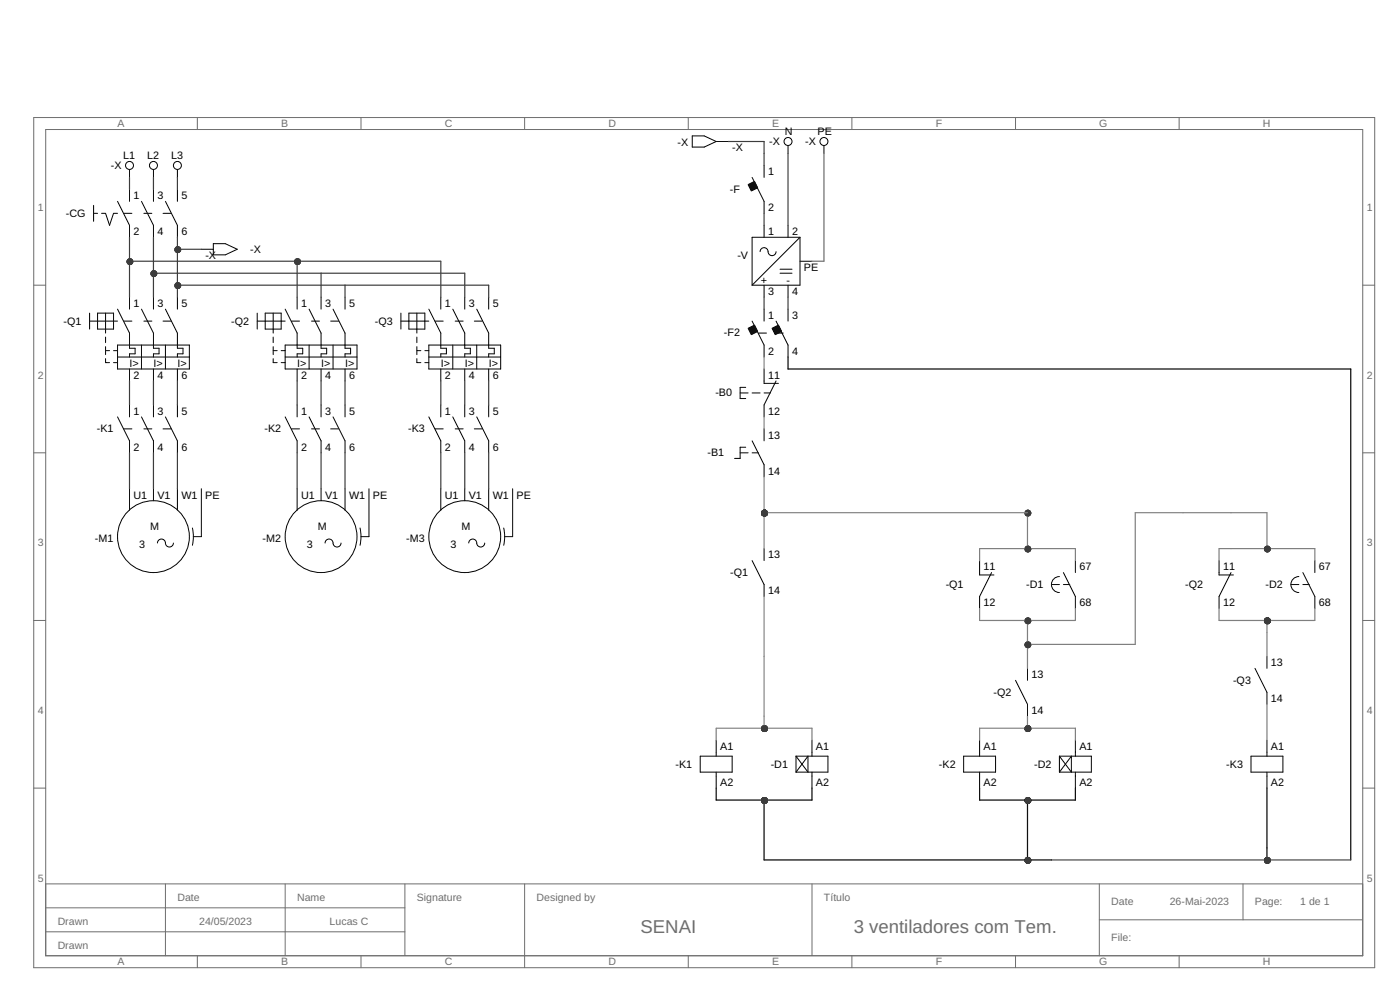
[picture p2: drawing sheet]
<svg xmlns="http://www.w3.org/2000/svg" width="297mm" height="210mm" viewBox="0 0 297 210" stroke-linecap="round" stroke-linejoin="round" font-family="sans-serif">
<g fill="none" stroke="#6d6d6d" stroke-width=".21">
<path d="M7.2 24.9h284.4v180.4h-284.4zM9.7 27.5h279.4v175.2h-279.4zM41.9 24.9v2.6M76.6 24.9v2.6M111.3 24.9v2.6M146 24.9v2.6M180.7 24.9v2.6M215.4 24.9v2.6M250.1 24.9v2.6M7.2 60.5h2.5M289.1 60.5h2.5M7.2 96.1h2.5"/>
<path d="M289.1 96.1h2.5M7.2 131.6h2.5M289.1 131.6h2.5M7.2 167.2h2.5M289.1 167.2h2.5M9.7 187.5h279.4M9.7 192.6h76.2M9.7 197.7h76.2M35.1 187.5v15.2M60.5 187.5v15.2M85.9 187.5v15.2M111.3 187.5v17.8"/>
<path d="M172.3 187.5v15.2M233.2 195.1h55.9M233.2 187.5v15.2M263.7 187.5v7.6M41.9 202.7v2.6M76.6 202.7v2.6M146 202.7v2.6M180.7 202.7v2.6M215.4 202.7v2.6M250.1 202.7v2.6"/>
</g>
<g fill="none" stroke="#000" stroke-width=".21">
<path d="M27.5 35.9v1.7M32.6 35.9v1.7M37.6 35.9v1.7M19.9 45.3h.8M19.9 43.6v3.3M21.5 45.3h.9l.8 2.5 .9-2.5h.8M24.9 42.7l2.6 5.1v2.5M26.3 45.3h1.7M27.5 40.2v2.5M30 42.7l2.6 5.1v2.5M30.5 45.3h1.7M32.6 40.2v2.5"/>
<path d="M34.6 45.3h1.7M35.1 42.7l2.5 5.1v2.5M37.6 40.2v2.5M19 66.4v3.4M19 68.1h5.9M20.7 66.4h3.4v3.4h-3.4zM22.4 66.4v4.3M22.4 71.5v1.2M22.4 73.5v1.7M22.4 76.1v.8h.8M22.4 74.4h.8M24.1 74.4h.8"/>
<path d="M24.1 76.9h.8M24.9 65.6l2.6 5.1v3.2h1.2v1.2h-1.2v.6M24.9 73.2h15.3v5.1h-15.3zM24.9 75.7h15.3M26.3 68.1h1.7M27.5 63v2.6M27.5 78.3v2.5M30 65.6l2.6 5.1v3.2h1.1v1.2h-1.1v.6M30 73.2v5.1M30.5 68.1h1.7M32.6 63v2.6M32.6 78.3v2.5"/>
<path d="M34.6 68.1h1.7M35.1 65.6l2.5 5.1v3.2h1.2v1.2h-1.2v.6M35.1 73.2v5.1M37.6 63v2.6M37.6 78.3v2.5M54.6 68.1h5.9M54.6 66.4v3.4M56.3 66.4h3.3v3.4h-3.3zM58 74.4h.8M58 76.1v.8h.8M58 66.4v4.3M58 71.5v1.2"/>
<path d="M58 73.5v1.7M59.6 74.4h.9M59.6 76.9h.9M60.5 65.6l2.5 5.1v3.2h1.2v1.2h-1.2v.6M60.5 73.2h15.2v5.1h-15.2zM60.5 75.7h15.2M61.8 68.1h1.7M63 63v2.6M63 78.3v2.5M65.6 65.6l2.5 5.1v3.2h1.2v1.2h-1.2v.6M65.6 73.2v5.1M66.1 68.1h1.7"/>
<path d="M68.1 63v2.6M68.1 78.3v2.5M70.1 68.1h1.7M70.7 65.6l2.5 5.1v3.2h1.2v1.2h-1.2v.6M70.7 73.2v5.1M73.2 63v2.6M73.2 78.3v2.5M85 68.1h6M85 66.4v3.4M86.7 66.4h3.4v3.4h-3.4zM88.4 74.4h.9M88.4 76.1v.8h.9"/>
<path d="M88.4 66.4v4.3M88.4 71.5v1.2M88.4 73.5v1.7M90.1 74.4h.9M90.1 76.9h.9M91 65.6l2.5 5.1v3.2h1.2v1.2h-1.2v.6M91 73.2h15.2v5.1h-15.2zM91 75.7h15.2M92.3 68.1h1.7M93.5 63v2.6M93.5 78.3v2.5M96.1 65.6l2.5 5.1v3.2h1.2v1.2h-1.2v.6"/>
<path d="M96.1 73.2v5.1M96.6 68.1h1.7M98.6 63v2.6M98.6 78.3v2.5M100.6 68.1h1.7M101.1 65.6l2.6 5.1v3.2h1.2v1.2h-1.2v.6M101.1 73.2v5.1M103.7 63v2.6M103.7 78.3v2.5"/>
<circle cx="27.5" cy="35.1" r=".85"/>
<circle cx="32.6" cy="35.1" r=".85"/>
<circle cx="37.6" cy="35.1" r=".85"/>
</g>
<circle cx="37.7" cy="60.6" r=".59" fill="#818181"/>
<circle cx="37.7" cy="60.6" r=".59" fill="none" stroke="#3d3d3d" stroke-width=".21"/>
<circle cx="32.6" cy="58" r=".59" fill="#818181"/>
<circle cx="32.6" cy="58" r=".59" fill="none" stroke="#3d3d3d" stroke-width=".21"/>
<circle cx="27.6" cy="55.5" r=".59" fill="#818181"/>
<circle cx="27.6" cy="55.5" r=".59" fill="none" stroke="#3d3d3d" stroke-width=".21"/>
<circle cx="63.1" cy="55.5" r=".59" fill="#818181"/>
<circle cx="63.1" cy="55.5" r=".59" fill="none" stroke="#3d3d3d" stroke-width=".21"/>
<g fill="none" stroke="#000" stroke-width=".21">
<path d="M146.9 28.8h2.5l2.5 1.2-2.5 1.2h-2.5zM151.9 30h2.6M158.7 39.2l1.4-.7 .6 1.3-1.3 .7zM159.6 37.6l2.5 5.1v2.6M162.1 35.1v2.5M167.2 30.9v1.7M174.8 30.9v1.7M42.7 52.9h2.6M45.3 51.7h2.5l2.5 1.2-2.5 1.2h-2.5zM161.2 53.4a.85 .85 0 0 1 .9-.9 .85 .85 0 0 1 .8 .9 .85 .85 0 0 0 .9 .8 .85 .85 0 0 0 .8-.8M162.1 47.8v2.5M165.5 57.1h2.5"/>
<path d="M165.5 58h2.5M167.2 47.8v2.5M169.7 55.4h2.6M169.7 50.3h-10.1v10.2M169.7 50.3v10.2h-10.1M169.7 50.3l-10.1 10.2M158.7 69.6l1.4-.6 .6 1.3-1.3 .7zM159.6 68.1l2.5 5.1v2.5M160.9 70.7h1.7M162.1 60.5v2.5M162.1 65.6v2.5M163.8 69.6l1.3-.6 .7 1.3-1.3 .7z"/>
<path d="M164.5 70.7h1.7M164.6 68.1l2.6 5.1v2.5M167.2 60.5v2.5M167.2 65.6v2.5M24.9 88.4l2.6 5.1v2.6M26.3 91h1.7M27.5 85.9v2.5M30 88.4l2.6 5.1v2.6M30.5 91h1.7M32.6 85.9v2.5M34.6 91h1.7M35.1 88.4l2.5 5.1v2.6"/>
<path d="M37.6 85.9v2.5M60.5 88.4l2.5 5.1v2.6M61.8 91h1.7M63 85.9v2.5M65.6 88.4l2.5 5.1v2.6M66.1 91h1.7M68.1 85.9v2.5M70.1 91h1.7M70.7 88.4l2.5 5.1v2.6M73.2 85.9v2.5M91 88.4l2.5 5.1v2.6M92.3 91h1.7"/>
<path d="M93.5 85.9v2.5M96.1 88.4l2.5 5.1v2.6M96.6 91h1.7M98.6 85.9v2.5M100.6 91h1.7M101.1 88.4l2.6 5.1v2.6M103.7 85.9v2.5M27.5 103.7v4.5M32.6 103.7v2.5M33.4 115.2a.85 .85 0 0 1 .8-.9 .85 .85 0 0 1 .9 .9 .85 .85 0 0 0 .8 .8 .85 .85 0 0 0 .9-.8M37.6 103.7v4.5M40.8 112l.2 1.8-.2 1.9"/>
<path d="M42.7 103.7v10.1h-1.7M63 103.7v4.5M68.1 103.7v2.5M69 115.2a.85 .85 0 0 1 .8-.9 .85 .85 0 0 1 .9 .9 .85 .85 0 0 0 .8 .8 .85 .85 0 0 0 .8-.8M73.2 103.7v4.5M76.4 112l.2 1.8-.2 1.9M78.3 103.7v10.1h-1.7M93.5 103.7v4.5M98.6 103.7v2.5M99.4 115.2a.85 .85 0 0 1 .9-.9 .85 .85 0 0 1 .8 .9 .85 .85 0 0 0 .9 .8 .85 .85 0 0 0 .8-.8M103.7 103.7v4.5M106.9 112l.2 1.8-.2 1.9"/>
<path d="M108.8 103.7v10.1h-1.7"/>
<circle cx="167.2" cy="30" r=".85"/>
<circle cx="174.8" cy="30" r=".85"/>
<circle cx="32.6" cy="113.8" r="7.6"/>
<circle cx="68.1" cy="113.8" r="7.6"/>
<circle cx="98.6" cy="113.8" r="7.6"/>
</g>
<g fill="#000">
<path d="M158.7 39.2l1.4-.7 .6 1.3-1.3 .7z" fill-rule="evenodd"/>
<path d="M158.7 69.6l1.4-.6 .6 1.3-1.3 .7z" fill-rule="evenodd"/>
<path d="M163.8 69.6l1.3-.6 .7 1.3-1.3 .7z" fill-rule="evenodd"/>
</g>
<circle cx="37.7" cy="53" r=".59" fill="#818181"/>
<circle cx="37.7" cy="53" r=".59" fill="none" stroke="#3d3d3d" stroke-width=".21"/>
<g fill="none" stroke="#000" stroke-width=".21">
<path d="M162.1 78.3v3h3M157 83.4h1.7M157 96.1h1.7M158.2 82.2h-1.2v2.3h1.2M158.2 94.9h-1.2v2.3h-1.2M159.6 93.5l2.5 5.1v2.5M159.6 83.4h1.6M159.6 96.1h1.3M162.1 91v2.5M162.1 83.4h1.3M164.6 80.8l-2.5 5.1v2.5M159.6 118.9l2.5 5.1v2.5"/>
<path d="M162.1 116.4v2.5"/>
</g>
<circle cx="162.2" cy="108.8" r=".59" fill="#818181"/>
<circle cx="162.2" cy="108.8" r=".59" fill="none" stroke="#3d3d3d" stroke-width=".21"/>
<circle cx="162.2" cy="108.8" r=".59" fill="#818181"/>
<circle cx="162.2" cy="108.8" r=".59" fill="none" stroke="#3d3d3d" stroke-width=".21"/>
<path d="M207.8 157v3.4M228.1 157v3.4M204.4 160.4h6.8v3.4h-6.8zM207.8 163.8v3.4M224.7 160.4h6.8v3.4h-6.8M224.7 160.4v3.4M224.7 160.4l2.6 3.4v-3.4l-2.6 3.4M228.1 163.8v3.4" fill="none" stroke="#000" stroke-width=".21"/>
<circle cx="162.2" cy="108.8" r=".59" fill="#818181"/>
<circle cx="162.2" cy="108.8" r=".59" fill="none" stroke="#3d3d3d" stroke-width=".21"/>
<path d="M268.8 157v3.4M265.4 160.4h6.8v3.4h-6.8zM268.8 163.8v3.4" fill="none" stroke="#000" stroke-width=".21"/>
<circle cx="162.2" cy="108.8" r=".59" fill="#818181"/>
<circle cx="162.2" cy="108.8" r=".59" fill="none" stroke="#3d3d3d" stroke-width=".21"/>
<circle cx="218.1" cy="182.5" r=".59" fill="#818181"/>
<circle cx="218.1" cy="182.5" r=".59" fill="none" stroke="#3d3d3d" stroke-width=".21"/>
<circle cx="218.1" cy="169.8" r=".59" fill="#818181"/>
<circle cx="218.1" cy="169.8" r=".59" fill="none" stroke="#3d3d3d" stroke-width=".21"/>
<circle cx="162.2" cy="108.8" r=".59" fill="#818181"/>
<circle cx="162.2" cy="108.8" r=".59" fill="none" stroke="#3d3d3d" stroke-width=".21"/>
<path d="M228.1 118.9v2.6M223.1 124h1.6M224.7 122.3a1.69 1.69 0 0 0-1.6 1.7 1.69 1.69 0 0 0 1.6 1.7M225.6 121.5l2.5 5v2.6M225.6 124h1.3" fill="none" stroke="#000" stroke-width=".21"/>
<circle cx="218.1" cy="154.6" r=".59" fill="#818181"/>
<circle cx="218.1" cy="154.6" r=".59" fill="none" stroke="#3d3d3d" stroke-width=".21"/>
<circle cx="218.1" cy="131.7" r=".59" fill="#818181"/>
<circle cx="218.1" cy="131.7" r=".59" fill="none" stroke="#3d3d3d" stroke-width=".21"/>
<circle cx="162.2" cy="108.8" r=".59" fill="#818181"/>
<circle cx="162.2" cy="108.8" r=".59" fill="none" stroke="#3d3d3d" stroke-width=".21"/>
<circle cx="218.1" cy="116.5" r=".59" fill="#818181"/>
<circle cx="218.1" cy="116.5" r=".59" fill="none" stroke="#3d3d3d" stroke-width=".21"/>
<circle cx="218.1" cy="108.8" r=".59" fill="#818181"/>
<circle cx="218.1" cy="108.8" r=".59" fill="none" stroke="#3d3d3d" stroke-width=".21"/>
<path d="M278.9 118.9v2.6M273.9 124h1.6M275.5 122.3a1.69 1.69 0 0 0-1.6 1.7 1.69 1.69 0 0 0 1.6 1.7M276.4 121.5l2.5 5v2.6M276.4 124h1.3" fill="none" stroke="#000" stroke-width=".21"/>
<circle cx="162.2" cy="108.8" r=".59" fill="#818181"/>
<circle cx="162.2" cy="108.8" r=".59" fill="none" stroke="#3d3d3d" stroke-width=".21"/>
<circle cx="218.1" cy="136.8" r=".59" fill="#818181"/>
<circle cx="218.1" cy="136.8" r=".59" fill="none" stroke="#3d3d3d" stroke-width=".21"/>
<circle cx="268.9" cy="131.7" r=".59" fill="#818181"/>
<circle cx="268.9" cy="131.7" r=".59" fill="none" stroke="#3d3d3d" stroke-width=".21"/>
<circle cx="268.9" cy="116.5" r=".59" fill="#818181"/>
<circle cx="268.9" cy="116.5" r=".59" fill="none" stroke="#3d3d3d" stroke-width=".21"/>
<circle cx="218.1" cy="154.6" r=".59" fill="#818181"/>
<circle cx="218.1" cy="154.6" r=".59" fill="none" stroke="#3d3d3d" stroke-width=".21"/>
<circle cx="218.1" cy="182.5" r=".59" fill="#818181"/>
<circle cx="218.1" cy="182.5" r=".59" fill="none" stroke="#3d3d3d" stroke-width=".21"/>
<circle cx="218.1" cy="169.8" r=".59" fill="#818181"/>
<circle cx="218.1" cy="169.8" r=".59" fill="none" stroke="#3d3d3d" stroke-width=".21"/>
<path d="M207.8 118.9v3.1h3.1M258.6 118.9v3.1h3.1M210.4 121.5l-2.6 5v2.6M261.2 121.5l-2.6 5v2.6M215.4 144.3l2.6 5.1v2.5M218 141.8v2.5" fill="none" stroke="#000" stroke-width=".21"/>
<circle cx="268.9" cy="182.5" r=".59" fill="#818181"/>
<circle cx="268.9" cy="182.5" r=".59" fill="none" stroke="#3d3d3d" stroke-width=".21"/>
<path d="M268.8 139.2v2.6M151.9 157v3.4M172.3 157v3.4M266.2 141.8l2.6 5.1v2.5M148.5 160.4h6.8v3.4h-6.8zM151.9 163.8v3.4M168.9 160.4h6.7v3.4h-6.7M168.9 160.4v3.4M168.9 160.4l2.5 3.4v-3.4l-2.5 3.4M172.3 163.8v3.4" fill="none" stroke="#000" stroke-width=".21"/>
<circle cx="162.2" cy="169.8" r=".59" fill="#818181"/>
<circle cx="162.2" cy="169.8" r=".59" fill="none" stroke="#3d3d3d" stroke-width=".21"/>
<circle cx="162.2" cy="154.6" r=".59" fill="#818181"/>
<circle cx="162.2" cy="154.6" r=".59" fill="none" stroke="#3d3d3d" stroke-width=".21"/>
<circle cx="162.2" cy="154.6" r=".59" fill="#818181"/>
<circle cx="162.2" cy="154.6" r=".59" fill="none" stroke="#3d3d3d" stroke-width=".21"/>
<circle cx="162.2" cy="169.8" r=".59" fill="#818181"/>
<circle cx="162.2" cy="169.8" r=".59" fill="none" stroke="#3d3d3d" stroke-width=".21"/>
<circle cx="162.2" cy="169.8" r=".59" fill="#818181"/>
<circle cx="162.2" cy="169.8" r=".59" fill="none" stroke="#3d3d3d" stroke-width=".21"/>
<circle cx="268.9" cy="182.5" r=".59" fill="#818181"/>
<circle cx="268.9" cy="182.5" r=".59" fill="none" stroke="#3d3d3d" stroke-width=".21"/>
<circle cx="268.9" cy="131.7" r=".59" fill="#818181"/>
<circle cx="268.9" cy="131.7" r=".59" fill="none" stroke="#3d3d3d" stroke-width=".21"/>
<circle cx="268.9" cy="131.7" r=".59" fill="#818181"/>
<circle cx="268.9" cy="131.7" r=".59" fill="none" stroke="#3d3d3d" stroke-width=".21"/>
<circle cx="37.7" cy="60.6" r=".59" fill="#818181"/>
<circle cx="37.7" cy="60.6" r=".59" fill="none" stroke="#3d3d3d" stroke-width=".25"/>
<circle cx="32.6" cy="58" r=".59" fill="#818181"/>
<circle cx="32.6" cy="58" r=".59" fill="none" stroke="#3d3d3d" stroke-width=".25"/>
<circle cx="27.6" cy="55.5" r=".59" fill="#818181"/>
<circle cx="27.6" cy="55.5" r=".59" fill="none" stroke="#3d3d3d" stroke-width=".25"/>
<circle cx="63.1" cy="55.5" r=".59" fill="#818181"/>
<circle cx="63.1" cy="55.5" r=".59" fill="none" stroke="#3d3d3d" stroke-width=".25"/>
<circle cx="37.7" cy="53" r=".59" fill="#818181"/>
<circle cx="37.7" cy="53" r=".59" fill="none" stroke="#3d3d3d" stroke-width=".25"/>
<circle cx="162.2" cy="108.8" r=".59" fill="#818181"/>
<circle cx="162.2" cy="108.8" r=".59" fill="none" stroke="#3d3d3d" stroke-width=".25"/>
<circle cx="162.2" cy="108.8" r=".59" fill="#818181"/>
<circle cx="162.2" cy="108.8" r=".59" fill="none" stroke="#3d3d3d" stroke-width=".25"/>
<circle cx="162.2" cy="108.8" r=".59" fill="#818181"/>
<circle cx="162.2" cy="108.8" r=".59" fill="none" stroke="#3d3d3d" stroke-width=".25"/>
<circle cx="162.2" cy="108.8" r=".59" fill="#818181"/>
<circle cx="162.2" cy="108.8" r=".59" fill="none" stroke="#3d3d3d" stroke-width=".25"/>
<circle cx="218.1" cy="182.5" r=".59" fill="#818181"/>
<circle cx="218.1" cy="182.5" r=".59" fill="none" stroke="#3d3d3d" stroke-width=".25"/>
<circle cx="218.1" cy="169.8" r=".59" fill="#818181"/>
<circle cx="218.1" cy="169.8" r=".59" fill="none" stroke="#3d3d3d" stroke-width=".25"/>
<circle cx="162.2" cy="108.8" r=".59" fill="#818181"/>
<circle cx="162.2" cy="108.8" r=".59" fill="none" stroke="#3d3d3d" stroke-width=".25"/>
<circle cx="218.1" cy="154.6" r=".59" fill="#818181"/>
<circle cx="218.1" cy="154.6" r=".59" fill="none" stroke="#3d3d3d" stroke-width=".25"/>
<circle cx="218.1" cy="131.7" r=".59" fill="#818181"/>
<circle cx="218.1" cy="131.7" r=".59" fill="none" stroke="#3d3d3d" stroke-width=".25"/>
<circle cx="162.2" cy="108.8" r=".59" fill="#818181"/>
<circle cx="162.2" cy="108.8" r=".59" fill="none" stroke="#3d3d3d" stroke-width=".25"/>
<circle cx="218.1" cy="116.5" r=".59" fill="#818181"/>
<circle cx="218.1" cy="116.5" r=".59" fill="none" stroke="#3d3d3d" stroke-width=".25"/>
<circle cx="218.1" cy="108.8" r=".59" fill="#818181"/>
<circle cx="218.1" cy="108.8" r=".59" fill="none" stroke="#3d3d3d" stroke-width=".25"/>
<circle cx="162.2" cy="108.8" r=".59" fill="#818181"/>
<circle cx="162.2" cy="108.8" r=".59" fill="none" stroke="#3d3d3d" stroke-width=".25"/>
<circle cx="218.1" cy="136.8" r=".59" fill="#818181"/>
<circle cx="218.1" cy="136.8" r=".59" fill="none" stroke="#3d3d3d" stroke-width=".25"/>
<circle cx="268.9" cy="131.7" r=".59" fill="#818181"/>
<circle cx="268.9" cy="131.7" r=".59" fill="none" stroke="#3d3d3d" stroke-width=".25"/>
<circle cx="268.9" cy="116.5" r=".59" fill="#818181"/>
<circle cx="268.9" cy="116.5" r=".59" fill="none" stroke="#3d3d3d" stroke-width=".25"/>
<circle cx="218.1" cy="154.6" r=".59" fill="#818181"/>
<circle cx="218.1" cy="154.6" r=".59" fill="none" stroke="#3d3d3d" stroke-width=".25"/>
<circle cx="218.1" cy="182.5" r=".59" fill="#818181"/>
<circle cx="218.1" cy="182.5" r=".59" fill="none" stroke="#3d3d3d" stroke-width=".25"/>
<circle cx="218.1" cy="169.8" r=".59" fill="#818181"/>
<circle cx="218.1" cy="169.8" r=".59" fill="none" stroke="#3d3d3d" stroke-width=".25"/>
<circle cx="268.9" cy="182.5" r=".59" fill="#818181"/>
<circle cx="268.9" cy="182.5" r=".59" fill="none" stroke="#3d3d3d" stroke-width=".25"/>
<circle cx="162.2" cy="169.8" r=".59" fill="#818181"/>
<circle cx="162.2" cy="169.8" r=".59" fill="none" stroke="#3d3d3d" stroke-width=".25"/>
<circle cx="162.2" cy="154.6" r=".59" fill="#818181"/>
<circle cx="162.2" cy="154.6" r=".59" fill="none" stroke="#3d3d3d" stroke-width=".25"/>
<circle cx="162.2" cy="154.6" r=".59" fill="#818181"/>
<circle cx="162.2" cy="154.6" r=".59" fill="none" stroke="#3d3d3d" stroke-width=".25"/>
<circle cx="162.2" cy="169.8" r=".59" fill="#818181"/>
<circle cx="162.2" cy="169.8" r=".59" fill="none" stroke="#3d3d3d" stroke-width=".25"/>
<circle cx="162.2" cy="169.8" r=".59" fill="#818181"/>
<circle cx="162.2" cy="169.8" r=".59" fill="none" stroke="#3d3d3d" stroke-width=".25"/>
<circle cx="268.9" cy="182.5" r=".59" fill="#818181"/>
<circle cx="268.9" cy="182.5" r=".59" fill="none" stroke="#3d3d3d" stroke-width=".25"/>
<circle cx="268.9" cy="131.7" r=".59" fill="#818181"/>
<circle cx="268.9" cy="131.7" r=".59" fill="none" stroke="#3d3d3d" stroke-width=".25"/>
<circle cx="268.9" cy="131.7" r=".59" fill="#818181"/>
<circle cx="268.9" cy="131.7" r=".59" fill="none" stroke="#3d3d3d" stroke-width=".25"/>
<circle cx="37.7" cy="60.6" r=".59" fill="#818181"/>
<circle cx="37.7" cy="60.6" r=".59" fill="none" stroke="#3d3d3d" stroke-width=".25"/>
<circle cx="32.6" cy="58" r=".59" fill="#818181"/>
<circle cx="32.6" cy="58" r=".59" fill="none" stroke="#3d3d3d" stroke-width=".25"/>
<circle cx="27.6" cy="55.5" r=".59" fill="#818181"/>
<circle cx="27.6" cy="55.5" r=".59" fill="none" stroke="#3d3d3d" stroke-width=".25"/>
<circle cx="63.1" cy="55.5" r=".59" fill="#818181"/>
<circle cx="63.1" cy="55.5" r=".59" fill="none" stroke="#3d3d3d" stroke-width=".25"/>
<circle cx="37.7" cy="53" r=".59" fill="#818181"/>
<circle cx="37.7" cy="53" r=".59" fill="none" stroke="#3d3d3d" stroke-width=".25"/>
<circle cx="162.2" cy="108.8" r=".59" fill="#818181"/>
<circle cx="162.2" cy="108.8" r=".59" fill="none" stroke="#3d3d3d" stroke-width=".25"/>
<circle cx="162.2" cy="108.8" r=".59" fill="#818181"/>
<circle cx="162.2" cy="108.8" r=".59" fill="none" stroke="#3d3d3d" stroke-width=".25"/>
<circle cx="162.2" cy="108.8" r=".59" fill="#818181"/>
<circle cx="162.2" cy="108.8" r=".59" fill="none" stroke="#3d3d3d" stroke-width=".25"/>
<circle cx="162.2" cy="108.8" r=".59" fill="#818181"/>
<circle cx="162.2" cy="108.8" r=".59" fill="none" stroke="#3d3d3d" stroke-width=".25"/>
<circle cx="218.1" cy="182.5" r=".59" fill="#818181"/>
<circle cx="218.1" cy="182.5" r=".59" fill="none" stroke="#3d3d3d" stroke-width=".25"/>
<circle cx="218.1" cy="169.8" r=".59" fill="#818181"/>
<circle cx="218.1" cy="169.8" r=".59" fill="none" stroke="#3d3d3d" stroke-width=".25"/>
<circle cx="162.2" cy="108.8" r=".59" fill="#818181"/>
<circle cx="162.2" cy="108.8" r=".59" fill="none" stroke="#3d3d3d" stroke-width=".25"/>
<circle cx="218.1" cy="154.6" r=".59" fill="#818181"/>
<circle cx="218.1" cy="154.6" r=".59" fill="none" stroke="#3d3d3d" stroke-width=".25"/>
<circle cx="218.1" cy="131.7" r=".59" fill="#818181"/>
<circle cx="218.1" cy="131.7" r=".59" fill="none" stroke="#3d3d3d" stroke-width=".25"/>
<circle cx="162.2" cy="108.8" r=".59" fill="#818181"/>
<circle cx="162.2" cy="108.8" r=".59" fill="none" stroke="#3d3d3d" stroke-width=".25"/>
<circle cx="218.1" cy="116.5" r=".59" fill="#818181"/>
<circle cx="218.1" cy="116.5" r=".59" fill="none" stroke="#3d3d3d" stroke-width=".25"/>
<circle cx="218.1" cy="108.8" r=".59" fill="#818181"/>
<circle cx="218.1" cy="108.8" r=".59" fill="none" stroke="#3d3d3d" stroke-width=".25"/>
<circle cx="162.2" cy="108.8" r=".59" fill="#818181"/>
<circle cx="162.2" cy="108.8" r=".59" fill="none" stroke="#3d3d3d" stroke-width=".25"/>
<circle cx="218.1" cy="136.8" r=".59" fill="#818181"/>
<circle cx="218.1" cy="136.8" r=".59" fill="none" stroke="#3d3d3d" stroke-width=".25"/>
<circle cx="268.9" cy="131.7" r=".59" fill="#818181"/>
<circle cx="268.9" cy="131.7" r=".59" fill="none" stroke="#3d3d3d" stroke-width=".25"/>
<circle cx="268.9" cy="116.5" r=".59" fill="#818181"/>
<circle cx="268.9" cy="116.5" r=".59" fill="none" stroke="#3d3d3d" stroke-width=".25"/>
<circle cx="218.1" cy="154.6" r=".59" fill="#818181"/>
<circle cx="218.1" cy="154.6" r=".59" fill="none" stroke="#3d3d3d" stroke-width=".25"/>
<circle cx="218.1" cy="182.5" r=".59" fill="#818181"/>
<circle cx="218.1" cy="182.5" r=".59" fill="none" stroke="#3d3d3d" stroke-width=".25"/>
<circle cx="218.1" cy="169.8" r=".59" fill="#818181"/>
<circle cx="218.1" cy="169.8" r=".59" fill="none" stroke="#3d3d3d" stroke-width=".25"/>
<circle cx="268.9" cy="182.5" r=".59" fill="#818181"/>
<circle cx="268.9" cy="182.5" r=".59" fill="none" stroke="#3d3d3d" stroke-width=".25"/>
<circle cx="162.2" cy="169.8" r=".59" fill="#818181"/>
<circle cx="162.2" cy="169.8" r=".59" fill="none" stroke="#3d3d3d" stroke-width=".25"/>
<circle cx="162.2" cy="154.6" r=".59" fill="#818181"/>
<circle cx="162.2" cy="154.6" r=".59" fill="none" stroke="#3d3d3d" stroke-width=".25"/>
<circle cx="162.2" cy="154.6" r=".59" fill="#818181"/>
<circle cx="162.2" cy="154.6" r=".59" fill="none" stroke="#3d3d3d" stroke-width=".25"/>
<circle cx="162.2" cy="169.8" r=".59" fill="#818181"/>
<circle cx="162.2" cy="169.8" r=".59" fill="none" stroke="#3d3d3d" stroke-width=".25"/>
<circle cx="162.2" cy="169.8" r=".59" fill="#818181"/>
<circle cx="162.2" cy="169.8" r=".59" fill="none" stroke="#3d3d3d" stroke-width=".25"/>
<circle cx="268.9" cy="182.5" r=".59" fill="#818181"/>
<circle cx="268.9" cy="182.5" r=".59" fill="none" stroke="#3d3d3d" stroke-width=".25"/>
<circle cx="268.9" cy="131.7" r=".59" fill="#818181"/>
<circle cx="268.9" cy="131.7" r=".59" fill="none" stroke="#3d3d3d" stroke-width=".25"/>
<circle cx="268.9" cy="131.7" r=".59" fill="#818181"/>
<g fill="none" stroke="#3d3d3d" stroke-width=".25">
<path d="M27.5 50.3v12.7M32.6 50.3v12.7M37.6 50.3v12.7M37.6 60.5h35.6"/>
<circle cx="268.9" cy="131.7" r=".59"/>
</g>
<circle cx="37.7" cy="60.6" r=".59" fill="#3d3d3d"/>
<g fill="none" stroke="#3d3d3d" stroke-width=".25">
<path d="M32.6 58h35.5M73.2 63v-2.5h30.5v2.5"/>
<circle cx="37.7" cy="60.6" r=".59"/>
</g>
<circle cx="32.6" cy="58" r=".59" fill="#3d3d3d"/>
<g fill="none" stroke="#3d3d3d" stroke-width=".25">
<path d="M27.5 55.4h66M68.1 63v-5h30.5v5"/>
<circle cx="32.6" cy="58" r=".59"/>
</g>
<circle cx="27.6" cy="55.5" r=".59" fill="#3d3d3d"/>
<g fill="none" stroke="#3d3d3d" stroke-width=".25">
<path d="M63 55.4v7.6M93.5 55.4v7.6"/>
<circle cx="27.6" cy="55.5" r=".59"/>
</g>
<circle cx="63.1" cy="55.5" r=".59" fill="#3d3d3d"/>
<g fill="none" stroke="#3d3d3d" stroke-width=".25">
<path d="M27.5 37.6v2.6M32.6 37.6v2.6M37.6 37.6v2.6M154.5 30h7.6v5.1M37.6 52.9h5.1M162.1 45.3v2.5M162.1 63v2.6M167.2 63v2.6M27.5 80.8v5.1M27.5 96.1v7.6M32.6 80.8v5.1M32.6 96.1v7.6"/>
<path d="M37.6 80.8v5.1M37.6 96.1v7.6M63 80.8v5.1M63 96.1v7.6M68.1 80.8v5.1M68.1 96.1v7.6M73.2 80.8v5.1M73.2 96.1v7.6M93.5 80.8v5.1M93.5 96.1v7.6M98.6 80.8v5.1M98.6 96.1v7.6"/>
<path d="M103.7 80.8v5.1M103.7 96.1v7.6"/>
<circle cx="63.1" cy="55.5" r=".59"/>
</g>
<path d="M174.8 32.6v22.8h-2.5" fill="none" stroke="#6d6d6d" stroke-width=".25"/>
<path d="M167.2 32.6v15.2" fill="none" stroke="#454545" stroke-width=".25"/>
<path d="M162.1 75.7v2.6" fill="none" stroke="#818181" stroke-width=".25"/>
<path d="M167.2 75.7v2.6h119.4v104.1" fill="none" stroke="#000" stroke-width=".25"/>
<circle cx="37.7" cy="53" r=".59" fill="#3d3d3d"/>
<circle cx="37.7" cy="53" r=".59" fill="none" stroke="#3d3d3d" stroke-width=".25"/>
<path d="M162.1 88.4v2.6M162.1 101.1v15.3M162.1 126.5v12.7" fill="none" stroke="#818181" stroke-width=".25"/>
<circle cx="162.2" cy="108.8" r=".59" fill="#3d3d3d"/>
<circle cx="162.2" cy="108.8" r=".59" fill="none" stroke="#3d3d3d" stroke-width=".25"/>
<circle cx="162.2" cy="108.8" r=".59" fill="#3d3d3d"/>
<circle cx="162.2" cy="108.8" r=".59" fill="none" stroke="#3d3d3d" stroke-width=".25"/>
<circle cx="162.2" cy="108.8" r=".59" fill="#3d3d3d"/>
<circle cx="162.2" cy="108.8" r=".59" fill="none" stroke="#3d3d3d" stroke-width=".25"/>
<path d="M223.1 182.4h63.5" fill="none" stroke="#454545" stroke-width=".25"/>
<path d="M162.1 182.4h61" fill="none" stroke="#000" stroke-width=".25"/>
<circle cx="162.2" cy="108.8" r=".59" fill="#3d3d3d"/>
<circle cx="162.2" cy="108.8" r=".59" fill="none" stroke="#3d3d3d" stroke-width=".25"/>
<path d="M207.8 167.2v2.5h20.3v-2.5" fill="none" stroke="#000" stroke-width=".25"/>
<path d="M207.8 157v-2.5h20.3v2.5" fill="none" stroke="#818181" stroke-width=".25"/>
<circle cx="218.1" cy="182.5" r=".59" fill="#3d3d3d"/>
<circle cx="218.1" cy="182.5" r=".59" fill="none" stroke="#3d3d3d" stroke-width=".25"/>
<circle cx="218.1" cy="169.8" r=".59" fill="#3d3d3d"/>
<circle cx="218.1" cy="169.8" r=".59" fill="none" stroke="#3d3d3d" stroke-width=".25"/>
<circle cx="162.2" cy="108.8" r=".59" fill="#3d3d3d"/>
<circle cx="162.2" cy="108.8" r=".59" fill="none" stroke="#3d3d3d" stroke-width=".25"/>
<path d="M207.8 129.1v2.5h20.3v-2.5M218 131.6v10.2" fill="none" stroke="#818181" stroke-width=".25"/>
<circle cx="218.1" cy="154.6" r=".59" fill="#3d3d3d"/>
<circle cx="218.1" cy="154.6" r=".59" fill="none" stroke="#3d3d3d" stroke-width=".25"/>
<circle cx="218.1" cy="131.7" r=".59" fill="#3d3d3d"/>
<circle cx="218.1" cy="131.7" r=".59" fill="none" stroke="#3d3d3d" stroke-width=".25"/>
<path d="M207.8 118.9v-2.5h20.3v2.5" fill="none" stroke="#818181" stroke-width=".25"/>
<circle cx="162.2" cy="108.8" r=".59" fill="#3d3d3d"/>
<circle cx="162.2" cy="108.8" r=".59" fill="none" stroke="#3d3d3d" stroke-width=".25"/>
<path d="M218 108.8v7.6" fill="none" stroke="#818181" stroke-width=".25"/>
<circle cx="218.1" cy="116.5" r=".59" fill="#3d3d3d"/>
<circle cx="218.1" cy="116.5" r=".59" fill="none" stroke="#3d3d3d" stroke-width=".25"/>
<circle cx="218.1" cy="108.8" r=".59" fill="#3d3d3d"/>
<circle cx="218.1" cy="108.8" r=".59" fill="none" stroke="#3d3d3d" stroke-width=".25"/>
<path d="M162.1 108.8h55.9M268.8 108.8v7.6" fill="none" stroke="#818181" stroke-width=".25"/>
<circle cx="162.2" cy="108.8" r=".59" fill="#3d3d3d"/>
<circle cx="162.2" cy="108.8" r=".59" fill="none" stroke="#3d3d3d" stroke-width=".25"/>
<path d="M218 136.7h22.8" fill="none" stroke="#818181" stroke-width=".25"/>
<circle cx="218.1" cy="136.8" r=".59" fill="#3d3d3d"/>
<circle cx="218.1" cy="136.8" r=".59" fill="none" stroke="#3d3d3d" stroke-width=".25"/>
<path d="M240.8 108.8v27.9M258.6 118.9v-2.5h20.3v2.5M258.6 129.1v2.5h20.3v-2.5" fill="none" stroke="#818181" stroke-width=".25"/>
<circle cx="268.9" cy="131.7" r=".59" fill="#3d3d3d"/>
<circle cx="268.9" cy="131.7" r=".59" fill="none" stroke="#3d3d3d" stroke-width=".25"/>
<circle cx="268.9" cy="116.5" r=".59" fill="#3d3d3d"/>
<circle cx="268.9" cy="116.5" r=".59" fill="none" stroke="#3d3d3d" stroke-width=".25"/>
<path d="M218 151.9v2.6" fill="none" stroke="#818181" stroke-width=".25"/>
<circle cx="218.1" cy="154.6" r=".59" fill="#3d3d3d"/>
<circle cx="218.1" cy="154.6" r=".59" fill="none" stroke="#3d3d3d" stroke-width=".25"/>
<path d="M218 169.7v12.7" fill="none" stroke="#000" stroke-width=".25"/>
<circle cx="218.1" cy="182.5" r=".59" fill="#3d3d3d"/>
<circle cx="218.1" cy="182.5" r=".59" fill="none" stroke="#3d3d3d" stroke-width=".25"/>
<circle cx="218.1" cy="169.8" r=".59" fill="#3d3d3d"/>
<circle cx="218.1" cy="169.8" r=".59" fill="none" stroke="#3d3d3d" stroke-width=".25"/>
<circle cx="268.9" cy="182.5" r=".59" fill="#3d3d3d"/>
<circle cx="268.9" cy="182.5" r=".59" fill="none" stroke="#3d3d3d" stroke-width=".25"/>
<path d="M240.8 108.8h10.2M261.2 108.8h7.6M151.9 157v-2.5h20.4v2.5" fill="none" stroke="#818181" stroke-width=".25"/>
<path d="M151.9 167.2v2.5h20.4v-2.5" fill="none" stroke="#000" stroke-width=".25"/>
<circle cx="162.2" cy="169.8" r=".59" fill="#3d3d3d"/>
<circle cx="162.2" cy="169.8" r=".59" fill="none" stroke="#3d3d3d" stroke-width=".25"/>
<circle cx="162.2" cy="154.6" r=".59" fill="#3d3d3d"/>
<circle cx="162.2" cy="154.6" r=".59" fill="none" stroke="#3d3d3d" stroke-width=".25"/>
<path d="M162.1 151.9v2.6" fill="none" stroke="#818181" stroke-width=".25"/>
<circle cx="162.2" cy="154.6" r=".59" fill="#3d3d3d"/>
<circle cx="162.2" cy="154.6" r=".59" fill="none" stroke="#3d3d3d" stroke-width=".25"/>
<circle cx="162.2" cy="169.8" r=".59" fill="#3d3d3d"/>
<circle cx="162.2" cy="169.8" r=".59" fill="none" stroke="#3d3d3d" stroke-width=".25"/>
<path d="M162.1 169.7v12.7" fill="none" stroke="#000" stroke-width=".25"/>
<circle cx="162.2" cy="169.8" r=".59" fill="#3d3d3d"/>
<circle cx="162.2" cy="169.8" r=".59" fill="none" stroke="#3d3d3d" stroke-width=".25"/>
<path d="M162.1 139.2v12.7" fill="none" stroke="#818181" stroke-width=".25"/>
<path d="M268.8 167.2v15.2" fill="none" stroke="#000" stroke-width=".25"/>
<circle cx="268.9" cy="182.5" r=".59" fill="#3d3d3d"/>
<circle cx="268.9" cy="182.5" r=".59" fill="none" stroke="#3d3d3d" stroke-width=".25"/>
<circle cx="268.9" cy="131.7" r=".59" fill="#3d3d3d"/>
<circle cx="268.9" cy="131.7" r=".59" fill="none" stroke="#3d3d3d" stroke-width=".25"/>
<path d="M251 108.8h10.2M268.8 131.6v7.6" fill="none" stroke="#818181" stroke-width=".25"/>
<circle cx="268.9" cy="131.7" r=".59" fill="#3d3d3d"/>
<circle cx="268.9" cy="131.7" r=".59" fill="none" stroke="#3d3d3d" stroke-width=".25"/>
<path d="M268.8 149.4v7.6" fill="none" stroke="#818181" stroke-width=".25"/>
<g font-size="3.9" fill="#6d6d6d">
<text x="135.9" y="197.8">SENAI</text>
<text x="181.1" y="197.8">3 ventiladores com Tem.</text>
</g>
<g font-size="2.3">
<text x="166.5" y="28.7">N</text>
<text x="173.4" y="28.7">PE</text>
<text x="23.5" y="35.8">-X</text>
<text x="26.1" y="33.8">L1</text>
<text x="31.2" y="33.8">L2</text>
<text x="36.3" y="33.8">L3</text>
<text x="143.7" y="30.9">-X</text>
<text x="155.3" y="32.1">-X</text>
<text x="163.2" y="30.7">-X</text>
<text x="170.8" y="30.7">-X</text>
<text x="154.9" y="40.9">-F</text>
<text x="162.9" y="37.2">1</text>
<text x="14" y="46">-CG</text>
<text x="28.3" y="42.2">1</text>
<text x="33.4" y="42.2">3</text>
<text x="38.5" y="42.2">5</text>
<text x="162.9" y="44.8">2</text>
<text x="28.3" y="49.9">2</text>
<text x="33.4" y="49.9">4</text>
<text x="38.5" y="49.9">6</text>
<text x="53.1" y="53.8">-X</text>
<text x="162.9" y="49.9">1</text>
<text x="168" y="49.9">2</text>
<text x="43.6" y="54.9">-X</text>
<text x="156.4" y="54.9">-V</text>
<text x="170.6" y="57.5">PE</text>
<text x="28.3" y="65.1">1</text>
<text x="33.4" y="65.1">3</text>
<text x="38.5" y="65.1">5</text>
<text x="63.9" y="65.1">1</text>
<text x="69" y="65.1">3</text>
<text x="74" y="65.1">5</text>
<text x="94.4" y="65.1">1</text>
<text x="99.4" y="65.1">3</text>
<text x="104.5" y="65.1">5</text>
<text x="161.4" y="60.2">+</text>
<text x="162.9" y="62.6">3</text>
<text x="166.8" y="60.2">-</text>
<text x="168" y="62.6">4</text>
<text x="13.5" y="68.8">-Q1</text>
<text x="49.1" y="68.8">-Q2</text>
<text x="79.5" y="68.8">-Q3</text>
<text x="153.6" y="71.4">-F2</text>
<text x="162.9" y="67.6">1</text>
<text x="168" y="67.6">3</text>
<text x="27.5" y="77.8">I&gt;</text>
<text x="32.6" y="77.8">I&gt;</text>
<text x="37.6" y="77.8">I&gt;</text>
<text x="63" y="77.8">I&gt;</text>
<text x="68.1" y="77.8">I&gt;</text>
<text x="73.2" y="77.8">I&gt;</text>
<text x="93.5" y="77.8">I&gt;</text>
<text x="98.6" y="77.8">I&gt;</text>
<text x="103.7" y="77.8">I&gt;</text>
<text x="162.9" y="75.3">2</text>
<text x="168" y="75.3">4</text>
<text x="28.3" y="80.3">2</text>
<text x="33.4" y="80.3">4</text>
<text x="38.5" y="80.3">6</text>
<text x="63.9" y="80.3">2</text>
<text x="69" y="80.3">4</text>
<text x="74" y="80.3">6</text>
<text x="94.4" y="80.3">2</text>
<text x="99.4" y="80.3">4</text>
<text x="104.5" y="80.3">6</text>
<text x="162.9" y="80.3">11</text>
<text x="28.3" y="88">1</text>
<text x="33.4" y="88">3</text>
<text x="38.5" y="88">5</text>
<text x="63.9" y="88">1</text>
<text x="69" y="88">3</text>
<text x="74" y="88">5</text>
<text x="94.4" y="88">1</text>
<text x="99.4" y="88">3</text>
<text x="104.5" y="88">5</text>
<text x="151.8" y="84.1">-B0</text>
<text x="162.9" y="88">12</text>
<text x="20.5" y="91.7">-K1</text>
<text x="28.3" y="95.6">2</text>
<text x="33.4" y="95.6">4</text>
<text x="38.5" y="95.6">6</text>
<text x="56.1" y="91.7">-K2</text>
<text x="63.9" y="95.6">2</text>
<text x="69" y="95.6">4</text>
<text x="74" y="95.6">6</text>
<text x="86.6" y="91.7">-K3</text>
<text x="94.4" y="95.6">2</text>
<text x="99.4" y="95.6">4</text>
<text x="104.5" y="95.6">6</text>
<text x="162.9" y="93">13</text>
<text x="150.1" y="96.8">-B1</text>
<text x="162.9" y="100.7">14</text>
<text x="28.3" y="105.7">U1</text>
<text x="33.4" y="105.7">V1</text>
<text x="38.5" y="105.7">W1</text>
<text x="43.6" y="105.7">PE</text>
<text x="63.9" y="105.7">U1</text>
<text x="69" y="105.7">V1</text>
<text x="74" y="105.7">W1</text>
<text x="79.1" y="105.7">PE</text>
<text x="94.4" y="105.7">U1</text>
<text x="99.4" y="105.7">V1</text>
<text x="104.5" y="105.7">W1</text>
<text x="109.6" y="105.7">PE</text>
<text x="31.9" y="112.5">M</text>
<text x="67.4" y="112.5">M</text>
<text x="97.9" y="112.5">M</text>
<text x="20.2" y="115.1">-M1</text>
<text x="29.5" y="116.2">3</text>
<text x="55.7" y="115.1">-M2</text>
<text x="65.1" y="116.2">3</text>
<text x="86.2" y="115.1">-M3</text>
<text x="95.5" y="116.2">3</text>
<text x="162.9" y="118.4">13</text>
<text x="154.9" y="122.2">-Q1</text>
<text x="200.6" y="124.7">-Q1</text>
<text x="208.7" y="121">11</text>
<text x="217.7" y="124.7">-D1</text>
<text x="229" y="121">67</text>
<text x="251.4" y="124.7">-Q2</text>
<text x="259.5" y="121">11</text>
<text x="268.5" y="124.7">-D2</text>
<text x="279.8" y="121">67</text>
<text x="162.9" y="126.1">14</text>
<text x="208.7" y="128.6">12</text>
<text x="229" y="128.6">68</text>
<text x="259.5" y="128.6">12</text>
<text x="279.8" y="128.6">68</text>
<text x="218.8" y="143.8">13</text>
<text x="269.6" y="141.3">13</text>
<text x="210.8" y="147.6">-Q2</text>
<text x="261.6" y="145">-Q3</text>
<text x="269.6" y="148.9">14</text>
<text x="218.8" y="151.5">14</text>
<text x="152.8" y="159.1">A1</text>
<text x="173.1" y="159.1">A1</text>
<text x="208.7" y="159.1">A1</text>
<text x="229" y="159.1">A1</text>
<text x="269.6" y="159.1">A1</text>
<text x="143.3" y="162.8">-K1</text>
<text x="152.8" y="166.7">A2</text>
<text x="163.5" y="162.8">-D1</text>
<text x="173.1" y="166.7">A2</text>
<text x="199.2" y="162.8">-K2</text>
<text x="208.7" y="166.7">A2</text>
<text x="219.4" y="162.8">-D2</text>
<text x="229" y="166.7">A2</text>
<text x="260.1" y="162.8">-K3</text>
<text x="269.6" y="166.7">A2</text>
</g>
<g font-size="2.2" fill="#6d6d6d">
<text x="24.9" y="27">A</text>
<text x="59.6" y="27">B</text>
<text x="94.4" y="27">C</text>
<text x="129.1" y="27">D</text>
<text x="163.8" y="27">E</text>
<text x="198.5" y="27">F</text>
<text x="233.2" y="27">G</text>
<text x="267.9" y="27">H</text>
<text x="8" y="44.7">1</text>
<text x="289.9" y="44.7">1</text>
<text x="8" y="80.3">2</text>
<text x="289.9" y="80.3">2</text>
<text x="8" y="115.9">3</text>
<text x="289.9" y="115.9">3</text>
<text x="8" y="151.4">4</text>
<text x="289.9" y="151.4">4</text>
<text x="8" y="187">5</text>
<text x="37.6" y="191.2">Date</text>
<text x="63" y="191.2">Name</text>
<text x="88.4" y="191.2">Signature</text>
<text x="113.8" y="191.2">Designed by</text>
<text x="174.8" y="191.2">Título</text>
<text x="289.9" y="187">5</text>
<text x="12.2" y="196.3">Drawn</text>
<text x="42.2" y="196.3">24/05/2023</text>
<text x="69.9" y="196.3">Lucas C</text>
<text x="235.8" y="192.1">Date</text>
<text x="248.2" y="192.1">26-Mai-2023</text>
<text x="266.2" y="192.1">Page:</text>
<text x="275.8" y="192.1">1 de 1</text>
<text x="12.2" y="201.4">Drawn</text>
<text x="235.8" y="199.7">File:</text>
<text x="24.9" y="204.8">A</text>
<text x="59.6" y="204.8">B</text>
<text x="94.4" y="204.8">C</text>
<text x="129.1" y="204.8">D</text>
<text x="163.8" y="204.8">E</text>
<text x="198.5" y="204.8">F</text>
<text x="233.2" y="204.8">G</text>
<text x="267.9" y="204.8">H</text>
</g>
</svg>
